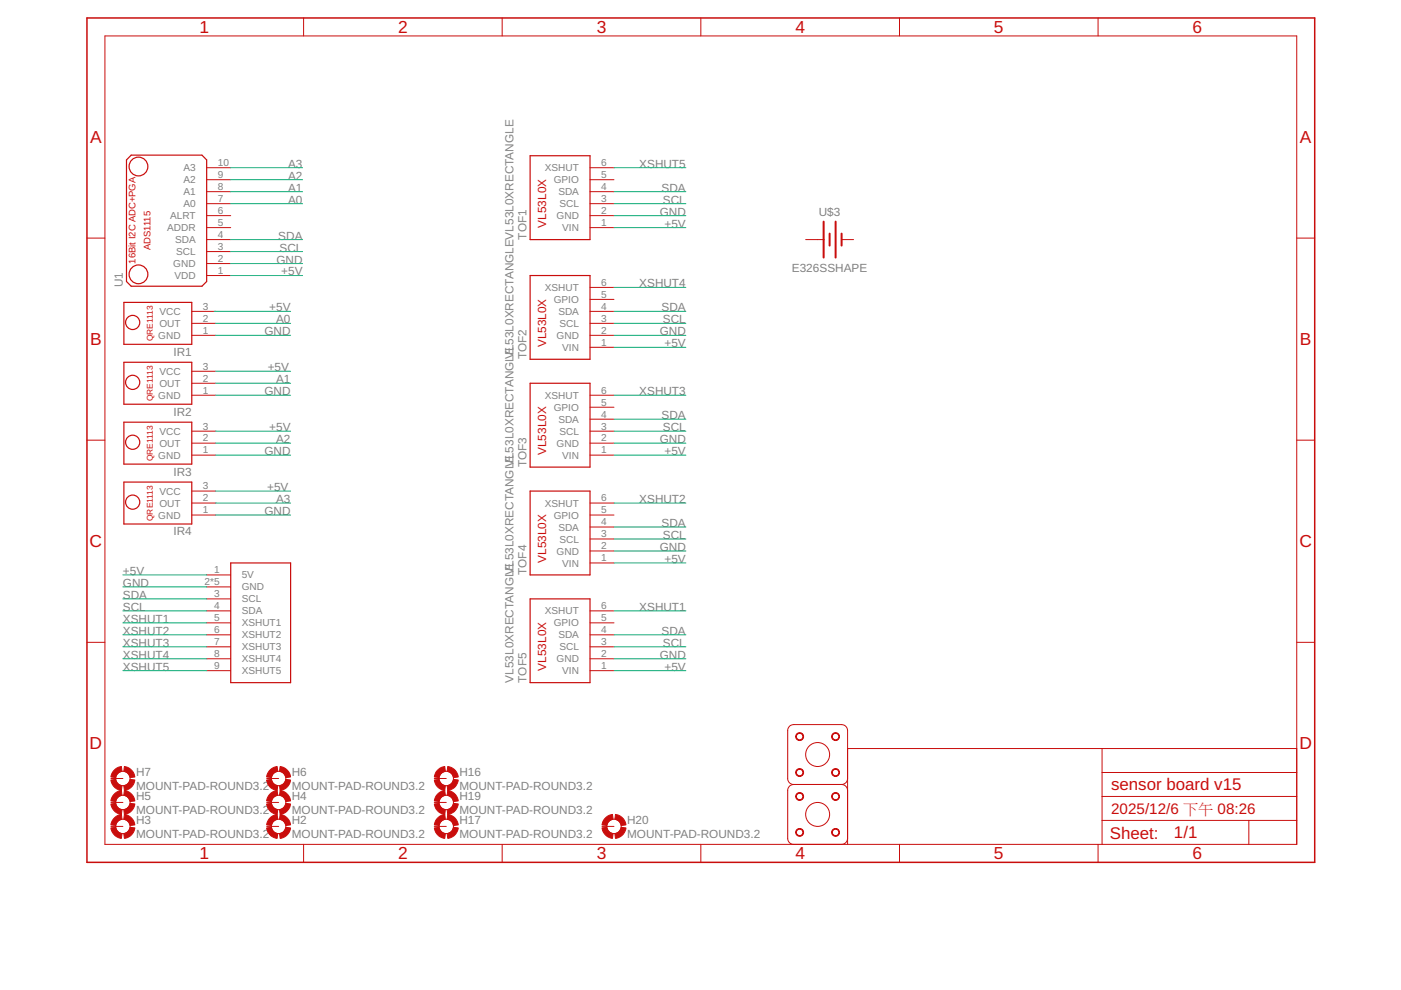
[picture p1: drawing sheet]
<svg xmlns="http://www.w3.org/2000/svg" width="297mm" height="210mm" viewBox="0 0 297 210" stroke-linecap="round" stroke-linejoin="round" font-family="sans-serif">
<g fill="none" stroke="#c90d0c" stroke-width=".21">
<path d="M22.2 7.6h252.7v171.4h-252.7zM64.4 3.8v3.8M106.5 3.8v3.8M148.6 3.8v3.8M190.7 3.8v3.8M232.8 3.8v3.8M43.8 35.6h5.1M43.8 38.1h5.1M125.1 35.6h5.1M125.1 38.1h5.1M18.4 50.5h3.8M43.8 40.6h5.1"/>
<path d="M43.8 43.2h5.1M43.8 45.7h5.1M43.8 48.3h5.1M43.8 50.8h5.1M43.8 53.3h5.1M43.8 55.9h5.1M43.8 58.4h5.1M125.1 40.6h5.1M125.1 43.2h5.1M125.1 45.7h5.1M125.1 48.3h5.1M170.8 50.8h3.8"/>
<path d="M178.4 50.8h2.6M274.9 50.5h3.8M40.7 71.1h5M40.7 68.6h5M40.7 66h5M40.7 78.7h5M125.1 71.1h5.1M125.1 68.6h5.1M125.1 66h5.1M125.1 73.6h5.1M125.1 63.5h5.1M125.1 60.9h5.1"/>
<path d="M18.4 93.3h3.8M40.7 83.8h5M40.7 81.3h5M40.7 96.5h5M40.7 94h5M40.7 91.4h5M125.1 83.8h5.1M125.1 96.5h5.1M125.1 94h5.1M125.1 91.4h5.1M125.1 88.9h5.1M125.1 86.3h5.1"/>
<path d="M274.9 93.3h3.8M40.7 109.2h5M40.7 106.7h5M40.7 104.1h5M125.1 109.2h5.1M125.1 106.7h5.1M125.1 119.4h5.1M125.1 116.8h5.1M125.1 114.3h5.1M125.1 111.7h5.1M18.4 136.2h3.8M43.8 121.9h5.1"/>
<path d="M43.8 124.4h5.1M43.8 127h5.1M43.8 129.5h5.1M43.8 132.1h5.1M43.8 134.6h5.1M43.8 137.1h5.1M43.8 139.7h5.1M125.1 129.5h5.1M125.1 132.1h5.1M125.1 134.6h5.1M125.1 137.1h5.1M125.1 139.7h5.1"/>
<path d="M274.9 136.2h3.8M43.8 142.2h5.1M125.1 142.2h5.1M179.7 158.7h95.2M233.7 158.7v20.3M23.5 175.2h2.6M23.5 170.1h2.6M23.5 165.1h2.6M56.5 175.2h2.6M56.5 170.1h2.6M56.5 165.1h2.6M64.4 179v3.8"/>
<path d="M92.1 175.2h2.5M92.1 170.1h2.5M92.1 165.1h2.5M106.5 179v3.8M127.6 175.2h2.6M148.6 179v3.8M168.3 166.3l-.8 .3-.4 .4-.1 .6v10.4l.5 .8 .8 .2M168.3 166.3l-.8-.2-.5-.7v-10.5l.3-.8 .4-.3 .6-.2h10.1l.8 .3 .4 .4 .1 .6v24.1M168.3 166.3h10.1M178.4 166.3l.8 .3 .4 .4 .1 .6M179.7 177.8l-.1 .5-.4 .5-.8 .2M179.7 165.1l-.3 .8-.4 .3-.6 .1"/>
<path d="M190.7 179v3.8M232.8 179v3.8M233.7 173.9h41.2M233.7 168.9h41.2M233.7 163.8h41.2M264.8 173.9v5.1"/>
<circle cx="173.4" cy="160" r="2.54"/>
<circle cx="26.1" cy="175.2" r="1.52"/>
<circle cx="26.1" cy="170.1" r="1.52"/>
<circle cx="26.1" cy="165.1" r="1.52"/>
<circle cx="59.1" cy="170.1" r="1.52"/>
<circle cx="59.1" cy="165.1" r="1.52"/>
<circle cx="59.1" cy="175.2" r="1.52"/>
<circle cx="94.6" cy="170.1" r="1.52"/>
<circle cx="94.6" cy="165.1" r="1.52"/>
<circle cx="94.6" cy="175.2" r="1.52"/>
<circle cx="130.2" cy="175.2" r="1.52"/>
<circle cx="173.4" cy="172.7" r="2.54"/>
</g>
<path d="M18.4 3.8h260.3v179h-260.3z" fill="none" stroke="#c90d0c" stroke-width=".32"/>
<g fill="none" stroke="#c90d0c" stroke-width=".25">
<path d="M27.8 32.9h15l1 1v25.8l-1 1h-15l-1-1v-25.8zM112.4 33h12.7v17.8h-12.7zM112.4 58.4h12.7v17.8h-12.7zM26.3 64.1h14.4v8.9h-14.4zM26.3 76.8h14.4v8.9h-14.4zM26.3 89.5h14.4v8.9h-14.4zM112.4 81.3h12.7v17.7h-12.7zM26.3 102.2h14.4v8.9h-14.4zM48.9 119.4h12.7v25.3h-12.7zM112.4 104.1h12.7v17.8h-12.7zM112.4 127h12.7v17.7h-12.7z"/>
<circle cx="29.4" cy="35.3" r="1.99"/>
<circle cx="29.4" cy="58.2" r="1.99"/>
<circle cx="28.1" cy="68.4" r="1.5"/>
<circle cx="28.1" cy="93.8" r="1.5"/>
<circle cx="28.1" cy="81.1" r="1.5"/>
<circle cx="28.1" cy="106.5" r="1.5"/>
</g>
<g fill="#c90d0c" stroke="#c90d0c" stroke-width=".21">
<path d="M26.4 172.7a2.59 2.59 0 0 1 2.2 2.2l-1 .1-.5-.9-.9-.4z" fill-rule="evenodd"/>
<path d="M24.1 173.6l.6-.6 1-.3 .2 1-.9 .4-.5 .9-1-.1 .2-.6z" fill-rule="evenodd"/>
<path d="M23.5 175.5l1-.1 .3 .6a1.4 1.4 0 0 0 1.1 .7l-.2 1.1a2.52 2.52 0 0 1-2.2-2.3z" fill-rule="evenodd"/>
<path d="M26.2 176.7a1.51 1.51 0 0 0 1.4-1.3l1 .1a2.59 2.59 0 0 1-2.2 2.3z" fill-rule="evenodd"/>
<path d="M59.4 167.6a2.54 2.54 0 0 1 2.2 2.2l-1 .1-.4-.8-.9-.5z" fill-rule="evenodd"/>
<path d="M57.4 168.2l.7-.5 .7-.1 .1 1-.9 .5-.5 .8-1-.1 .4-1z" fill-rule="evenodd"/>
<path d="M56.5 170.5l1-.2 .5 .9 .9 .5-.1 1a2.48 2.48 0 0 1-2.3-2.2z" fill-rule="evenodd"/>
<path d="M59.3 171.7a1.51 1.51 0 0 0 1.3-1.4l1 .2a2.53 2.53 0 0 1-2.2 2.2z" fill-rule="evenodd"/>
<path d="M168.9 168.4a.84 .84 0 0 1 1.3 0 .84 .84 0 0 1-.4 1.3 .84 .84 0 0 1-1.1-.8h.1a.69 .69 0 0 1 1-.7 .69 .69 0 0 1 .2 1.2 .69 .69 0 0 1-1.1-.3l-.1-.2h-.1z" fill-rule="evenodd"/>
<path d="M176.5 168.4a.84 .84 0 0 1 1.3 0 .84 .84 0 0 1-.4 1.3 .84 .84 0 0 1-1.1-.8h.2a.69 .69 0 0 1 .9-.7 .69 .69 0 0 1 .2 1.2 .69 .69 0 0 1-1.1-.3v-.2h-.2z" fill-rule="evenodd"/>
<path d="M168.9 176a.84 .84 0 0 1 1.3 0 .84 .84 0 0 1-.4 1.3 .84 .84 0 0 1-1.1-.8h.1a.69 .69 0 0 1 1-.7 .69 .69 0 0 1 .2 1.2 .69 .69 0 0 1-1.1-.3l-.1-.2h-.1z" fill-rule="evenodd"/>
<path d="M176.5 176a.84 .84 0 0 1 1.3 0 .84 .84 0 0 1-.4 1.3 .84 .84 0 0 1-1.1-.8h.2a.69 .69 0 0 1 .9-.7 .69 .69 0 0 1 .2 1.2 .69 .69 0 0 1-1.1-.3v-.2h-.2z" fill-rule="evenodd"/>
<path d="M168.9 155.7a.84 .84 0 0 1 1.3 0 .84 .84 0 0 1-.4 1.3 .84 .84 0 0 1-1.1-.8h.1a.69 .69 0 0 1 1-.7 .69 .69 0 0 1 .2 1.2 .69 .69 0 0 1-1.1-.3l-.1-.2h-.1z" fill-rule="evenodd"/>
<path d="M176.5 155.7a.84 .84 0 0 1 1.3 0 .84 .84 0 0 1-.4 1.3 .84 .84 0 0 1-1.1-.8h.2a.69 .69 0 0 1 .9-.7 .69 .69 0 0 1 .2 1.2 .69 .69 0 0 1-1.1-.3v-.2h-.2z" fill-rule="evenodd"/>
<path d="M168.9 163.3a.84 .84 0 0 1 1.3 0 .84 .84 0 0 1-.4 1.3 .84 .84 0 0 1-1.1-.8h.1a.69 .69 0 0 1 1-.7 .69 .69 0 0 1 .2 1.2 .69 .69 0 0 1-1.1-.3l-.1-.2h-.1z" fill-rule="evenodd"/>
<path d="M176.5 163.3a.84 .84 0 0 1 1.3 0 .84 .84 0 0 1-.4 1.3 .84 .84 0 0 1-1.1-.8h.2a.69 .69 0 0 1 .9-.7 .69 .69 0 0 1 .2 1.2 .69 .69 0 0 1-1.1-.3v-.2h-.2z" fill-rule="evenodd"/>
<path d="M26.4 167.6a2.59 2.59 0 0 1 2.2 2.2l-1 .1-.5-.8-.9-.5z" fill-rule="evenodd"/>
<path d="M24.1 168.5l.6-.6 1-.3 .2 1-.9 .5-.5 .8-1-.1 .2-.6z" fill-rule="evenodd"/>
<path d="M23.5 170.5l1-.2 .3 .7a1.4 1.4 0 0 0 1.1 .7l-.2 1a2.52 2.52 0 0 1-2.2-2.2z" fill-rule="evenodd"/>
<path d="M26.2 171.7a1.51 1.51 0 0 0 1.4-1.4l1 .2a2.59 2.59 0 0 1-2.2 2.2z" fill-rule="evenodd"/>
<path d="M59.4 162.5a2.54 2.54 0 0 1 2.2 2.2l-1 .2-.4-.9-.9-.5z" fill-rule="evenodd"/>
<path d="M57.4 163.1l.7-.4 .7-.2 .1 1-.9 .5-.5 .9-1-.2 .4-1z" fill-rule="evenodd"/>
<path d="M56.5 165.4l1-.2 .5 1 .9 .4-.1 1a2.48 2.48 0 0 1-2.3-2.2z" fill-rule="evenodd"/>
<path d="M59.3 166.6a1.51 1.51 0 0 0 1.3-1.4l1 .2a2.48 2.48 0 0 1-2.2 2.2z" fill-rule="evenodd"/>
<path d="M59.4 172.7a2.54 2.54 0 0 1 2.2 2.2l-1 .1-.4-.9-.9-.4z" fill-rule="evenodd"/>
<path d="M57.4 173.3l.7-.5 .7-.1 .1 1-.9 .4-.5 .9-1-.1 .4-1z" fill-rule="evenodd"/>
<path d="M56.5 175.5l1-.1 .5 .9 .9 .4-.1 1.1a2.48 2.48 0 0 1-2.3-2.3z" fill-rule="evenodd"/>
<path d="M59.3 176.7a1.51 1.51 0 0 0 1.3-1.3l1 .1a2.53 2.53 0 0 1-2.2 2.3z" fill-rule="evenodd"/>
<path d="M26.4 162.5a2.59 2.59 0 0 1 2.2 2.2l-1 .2-.5-.9-.9-.5z" fill-rule="evenodd"/>
<path d="M24.1 163.4l.6-.5 1-.4 .2 1-.9 .5-.5 .9-1-.2 .2-.6z" fill-rule="evenodd"/>
<path d="M23.5 165.4l1-.2 .3 .7a1.4 1.4 0 0 0 1.1 .7l-.2 1a2.52 2.52 0 0 1-2.2-2.2z" fill-rule="evenodd"/>
<path d="M26.2 166.6a1.51 1.51 0 0 0 1.4-1.4l1 .2a2.53 2.53 0 0 1-2.2 2.2z" fill-rule="evenodd"/>
<path d="M94.9 162.5a2.53 2.53 0 0 1 2.3 2.2l-1 .2-.5-.9-.9-.5z" fill-rule="evenodd"/>
<path d="M92.7 163.4l.6-.5 1-.4 .1 1-.9 .5-.4 .9-1-.2z" fill-rule="evenodd"/>
<path d="M92.1 165.4l1-.2 .2 .7a1.4 1.4 0 0 0 1.1 .7l-.1 1a2.48 2.48 0 0 1-2.2-2.2z" fill-rule="evenodd"/>
<path d="M94.8 166.6l.9-.4 .5-1 1 .2a2.48 2.48 0 0 1-2.3 2.2z" fill-rule="evenodd"/>
<path d="M94.9 172.7a2.53 2.53 0 0 1 2.3 2.2l-1 .1-.5-.9-.9-.4z" fill-rule="evenodd"/>
<path d="M92.7 173.6l.6-.6 1-.3 .1 1-.9 .4-.4 .9-1-.1z" fill-rule="evenodd"/>
<path d="M92.1 175.5l1-.1 .2 .6a1.4 1.4 0 0 0 1.1 .7l-.1 1.1a2.48 2.48 0 0 1-2.2-2.3z" fill-rule="evenodd"/>
<path d="M94.8 176.7l.9-.4 .5-.9 1 .1a2.52 2.52 0 0 1-2.3 2.3z" fill-rule="evenodd"/>
<path d="M94.9 167.6a2.53 2.53 0 0 1 2.3 2.2l-1 .1-.5-.8-.9-.5z" fill-rule="evenodd"/>
<path d="M92.7 168.5l.6-.6 1-.3 .1 1-.9 .5-.4 .8-1-.1z" fill-rule="evenodd"/>
<path d="M92.1 170.5l1-.2 .2 .7a1.4 1.4 0 0 0 1.1 .7l-.1 1a2.48 2.48 0 0 1-2.2-2.2z" fill-rule="evenodd"/>
<path d="M94.8 171.7l.9-.5 .5-.9 1 .2a2.52 2.52 0 0 1-2.3 2.2z" fill-rule="evenodd"/>
<path d="M130.5 172.7a2.59 2.59 0 0 1 2.2 2.2l-1 .1-.4-.9-.9-.4z" fill-rule="evenodd"/>
<path d="M128.2 173.6l.7-.6 1-.3 .1 1-.9 .4-.4 .9-1.1-.1 .2-.6z" fill-rule="evenodd"/>
<path d="M127.6 175.5l1.1-.1 .2 .6a1.4 1.4 0 0 0 1.1 .7l-.1 1.1a2.52 2.52 0 0 1-2.3-2.3z" fill-rule="evenodd"/>
<path d="M130.4 176.7a1.46 1.46 0 0 0 1.3-1.3l1 .1a2.52 2.52 0 0 1-2.2 2.3z" fill-rule="evenodd"/>
</g>
<path d="M174.6 47v7.6M175.9 49.5v2.6M177.2 47v7.6M178.4 49.5v2.6" fill="none" stroke="#c90d0c" stroke-width=".42"/>
<g fill="none" stroke="#0dab76" stroke-width=".21">
<path d="M48.9 35.6h15.3M48.9 38.1h15.3M130.2 35.6h15.2M48.9 55.9h15.3M48.9 58.4h15.3M48.9 43.2h15.3M48.9 53.3h15.3M48.9 40.6h15.3M48.9 50.8h15.3M130.2 45.7h15.2M130.2 48.3h15.2M130.2 43.2h15.2"/>
<path d="M130.2 40.6h15.2M45.4 66h16.2M45.7 71.1h15.9M45.7 78.7h15.9M45.7 68.6h15.9M130.2 71.1h15.2M130.2 73.6h15.2M130.2 66h15.2M130.2 68.6h15.2M130.2 60.9h15.2M45.7 94h15.9M45.7 83.8h15.9"/>
<path d="M45.7 96.5h15.9M45.7 91.4h15.9M45.7 81.3h15.9M130.2 94h15.2M130.2 83.8h15.2M130.2 96.5h15.2M130.2 91.4h15.2M130.2 88.9h15.2M45.7 109.2h15.9M45.7 104.1h15.9M45.7 106.7h15.9M130.2 116.8h15.2"/>
<path d="M130.2 119.4h15.2M130.2 114.3h15.2M130.2 111.7h15.2M130.2 106.7h15.2M26.1 139.7h17.7M26.1 124.4h17.7M26.1 121.9h17.7M26.1 137.1h17.7M26.1 129.5h17.7M26.1 134.6h17.7M26.1 127h17.7M26.1 132.1h17.7"/>
<path d="M130.2 139.7h15.2M130.2 137.1h15.2M130.2 129.5h15.2M130.2 134.6h15.2M26.1 142.2h17.7M130.2 142.2h15.2"/>
</g>
<g font-size="3.7" fill="#c90d0c">
<text x="42.3" y="7">1</text>
<text x="84.4" y="7">2</text>
<text x="126.5" y="7">3</text>
<text x="168.6" y="7">4</text>
<text x="210.7" y="7">5</text>
<text x="252.9" y="7">6</text>
<text x="19.1" y="30.3">A</text>
<text x="275.6" y="30.3">A</text>
<text x="19.1" y="73.2">B</text>
<text x="275.6" y="73.2">B</text>
<text x="19" y="116">C</text>
<text x="275.5" y="116">C</text>
<text x="19" y="158.9">D</text>
<text x="275.5" y="158.9">D</text>
<text x="42.3" y="182.2">1</text>
<text x="84.4" y="182.2">2</text>
<text x="126.5" y="182.2">3</text>
<text x="168.6" y="182.2">4</text>
<text x="210.7" y="182.2">5</text>
<text x="252.9" y="182.2">6</text>
</g>
<g font-size="3.6" fill="#c90d0c">
<text x="235.6" y="167.6">sensor board v15</text>
<text x="235.3" y="177.9">Sheet:</text>
<text x="248.9" y="177.8">1/1</text>
</g>
<text font-size="3.2" fill="#c90d0c" x="235.6" y="172.7">2025/12/6 下午 08:26</text>
<g font-size="2.5" fill="#808080">
<text x="61.1" y="35.6">A3</text>
<text x="135.5" y="35.6">XSHUT5</text>
<text x="61.1" y="40.6">A1</text>
<text x="61.1" y="38.1">A2</text>
<text x="140.3" y="40.6">SDA</text>
<text x="61.1" y="43.2">A0</text>
<text x="139.9" y="45.7">GND</text>
<text x="140.5" y="43.2">SCL</text>
<text x="173.6" y="45.7">U$3</text>
<text x="59" y="50.8">SDA</text>
<text x="59.3" y="53.3">SCL</text>
<text x="111.6" y="50.8" transform="rotate(-90 111.6 50.8)">TOF1</text>
<text x="140.9" y="48.3">+5V</text>
<text x="58.6" y="55.9">GND</text>
<text x="59.6" y="58.4">+5V</text>
<text x="167.9" y="57.6">E326SSHAPE</text>
<text x="26.1" y="60.9" transform="rotate(-90 26.1 60.9)">U1</text>
<text x="135.5" y="60.9">XSHUT4</text>
<text x="56.1" y="71.1">GND</text>
<text x="57.1" y="66">+5V</text>
<text x="58.5" y="68.6">A0</text>
<text x="139.9" y="71.1">GND</text>
<text x="140.3" y="66">SDA</text>
<text x="140.5" y="68.6">SCL</text>
<text x="36.8" y="75.4">IR1</text>
<text x="111.6" y="76.2" transform="rotate(-90 111.6 76.2)">TOF2</text>
<text x="140.9" y="73.6">+5V</text>
<text x="56.1" y="83.8">GND</text>
<text x="56.8" y="78.7">+5V</text>
<text x="58.5" y="81.3">A1</text>
<text x="135.5" y="83.8">XSHUT3</text>
<text x="36.8" y="88.1">IR2</text>
<text x="140.3" y="88.9">SDA</text>
<text x="57.1" y="91.4">+5V</text>
<text x="58.5" y="94">A2</text>
<text x="139.9" y="94">GND</text>
<text x="140.5" y="91.4">SCL</text>
<text x="36.8" y="100.8">IR3</text>
<text x="56.1" y="96.5">GND</text>
<text x="111.6" y="99" transform="rotate(-90 111.6 99)">TOF3</text>
<text x="140.9" y="96.5">+5V</text>
<text x="56.6" y="104.1">+5V</text>
<text x="58.5" y="106.7">A3</text>
<text x="135.5" y="106.7">XSHUT2</text>
<text x="36.8" y="113.5">IR4</text>
<text x="56.1" y="109.2">GND</text>
<text x="140.3" y="111.7">SDA</text>
<text x="139.9" y="116.8">GND</text>
<text x="140.5" y="114.3">SCL</text>
<text x="140.9" y="119.4">+5V</text>
<text x="26.1" y="124.4">GND</text>
<text x="26.1" y="121.9">+5V</text>
<text x="111.6" y="121.9" transform="rotate(-90 111.6 121.9)">TOF4</text>
<text x="26.1" y="129.5">SCL</text>
<text x="26.1" y="127">SDA</text>
<text x="135.5" y="129.5">XSHUT1</text>
<text x="26.1" y="132.1">XSHUT1</text>
<text x="26.1" y="134.6">XSHUT2</text>
<text x="26.1" y="137.1">XSHUT3</text>
<text x="140.3" y="134.6">SDA</text>
<text x="140.5" y="137.1">SCL</text>
<text x="26.1" y="139.7">XSHUT4</text>
<text x="26.1" y="142.2">XSHUT5</text>
<text x="139.9" y="139.7">GND</text>
<text x="140.9" y="142.2">+5V</text>
<text x="108.8" y="144.7" transform="rotate(-90 108.8 144.7)">VL53L0XRECTANGLVEL53L0XRECTANGLVEL53L0XRECTANGLVEL53L0XRECTANGLEVL53L0XRECTANGLE</text>
<text x="111.6" y="144.7" transform="rotate(-90 111.6 144.7)">TOF5</text>
<text x="28.8" y="167.5">MOUNT-PAD-ROUND3.2</text>
<text x="28.8" y="164.5">H7</text>
<text x="61.9" y="167.5">MOUNT-PAD-ROUND3.2</text>
<text x="61.9" y="164.5">H6</text>
<text x="97.4" y="167.5">MOUNT-PAD-ROUND3.2</text>
<text x="97.4" y="164.5">H16</text>
<text x="28.8" y="172.6">MOUNT-PAD-ROUND3.2</text>
<text x="28.8" y="169.6">H5</text>
<text x="61.9" y="172.6">MOUNT-PAD-ROUND3.2</text>
<text x="61.9" y="169.6">H4</text>
<text x="97.4" y="172.6">MOUNT-PAD-ROUND3.2</text>
<text x="97.4" y="169.6">H19</text>
<text x="28.8" y="177.7">MOUNT-PAD-ROUND3.2</text>
<text x="28.8" y="174.6">H3</text>
<text x="61.9" y="177.7">MOUNT-PAD-ROUND3.2</text>
<text x="61.9" y="174.6">H2</text>
<text x="97.4" y="177.7">MOUNT-PAD-ROUND3.2</text>
<text x="97.4" y="174.6">H17</text>
<text x="133" y="177.7">MOUNT-PAD-ROUND3.2</text>
<text x="133" y="174.6">H20</text>
</g>
<g font-size="2.5" fill="#c90d0c">
<text x="115.8" y="48.3" transform="rotate(-90 115.8 48.3)">VL53L0X</text>
<text x="115.8" y="73.6" transform="rotate(-90 115.8 73.6)">VL53L0X</text>
<text x="115.8" y="96.5" transform="rotate(-90 115.8 96.5)">VL53L0X</text>
<text x="115.8" y="119.4" transform="rotate(-90 115.8 119.4)">VL53L0X</text>
<text x="115.8" y="142.2" transform="rotate(-90 115.8 142.2)">VL53L0X</text>
</g>
<g font-size="2.1" fill="#808080">
<text x="46.2" y="35.2">10</text>
<text x="127.4" y="35.2">6</text>
<text x="38.9" y="36.3">A3</text>
<text x="38.9" y="38.9">A2</text>
<text x="38.9" y="41.4">A1</text>
<text x="46.2" y="37.7">9</text>
<text x="46.2" y="40.3">8</text>
<text x="115.5" y="36.3">XSHUT</text>
<text x="117.4" y="38.9">GPIO</text>
<text x="118.4" y="41.4">SDA</text>
<text x="127.4" y="40.3">4</text>
<text x="127.4" y="37.7">5</text>
<text x="36.1" y="46.5">ALRT</text>
<text x="38.9" y="43.9">A0</text>
<text x="46.2" y="42.8">7</text>
<text x="46.2" y="45.4">6</text>
<text x="46.2" y="47.9">5</text>
<text x="118" y="46.5">GND</text>
<text x="118.6" y="43.9">SCL</text>
<text x="127.4" y="47.9">1</text>
<text x="127.4" y="45.4">2</text>
<text x="127.4" y="42.8">3</text>
<text x="35.4" y="49">ADDR</text>
<text x="37.1" y="51.6">SDA</text>
<text x="46.2" y="50.4">4</text>
<text x="46.2" y="53">3</text>
<text x="119.2" y="49">VIN</text>
<text x="36.7" y="56.6">GND</text>
<text x="37" y="59.2">VDD</text>
<text x="37.3" y="54.1">SCL</text>
<text x="46.2" y="55.5">2</text>
<text x="46.2" y="58.1">1</text>
<text x="43" y="65.7">3</text>
<text x="115.5" y="61.7">XSHUT</text>
<text x="117.4" y="64.3">GPIO</text>
<text x="127.4" y="65.7">4</text>
<text x="127.4" y="63.1">5</text>
<text x="127.4" y="60.6">6</text>
<text x="33.6" y="71.9">GND</text>
<text x="33.8" y="69.3">OUT</text>
<text x="33.8" y="66.8">VCC</text>
<text x="43" y="70.8">1</text>
<text x="43" y="68.2">2</text>
<text x="118" y="71.9">GND</text>
<text x="118.4" y="66.8">SDA</text>
<text x="118.6" y="69.3">SCL</text>
<text x="127.4" y="70.8">2</text>
<text x="127.4" y="68.2">3</text>
<text x="119.2" y="74.4">VIN</text>
<text x="127.4" y="73.3">1</text>
<text x="33.8" y="82">OUT</text>
<text x="33.8" y="79.5">VCC</text>
<text x="43" y="83.4">1</text>
<text x="43" y="80.9">2</text>
<text x="43" y="78.4">3</text>
<text x="127.4" y="83.4">6</text>
<text x="33.6" y="84.6">GND</text>
<text x="115.5" y="84.6">XSHUT</text>
<text x="117.4" y="87.1">GPIO</text>
<text x="118.4" y="89.6">SDA</text>
<text x="127.4" y="88.5">4</text>
<text x="127.4" y="86">5</text>
<text x="33.8" y="94.7">OUT</text>
<text x="33.8" y="92.2">VCC</text>
<text x="43" y="93.6">2</text>
<text x="43" y="91.1">3</text>
<text x="118" y="94.7">GND</text>
<text x="118.6" y="92.2">SCL</text>
<text x="127.4" y="93.6">2</text>
<text x="127.4" y="91.1">3</text>
<text x="33.6" y="97.3">GND</text>
<text x="43" y="96.1">1</text>
<text x="119.2" y="97.3">VIN</text>
<text x="127.4" y="96.1">1</text>
<text x="33.8" y="107.4">OUT</text>
<text x="33.8" y="104.9">VCC</text>
<text x="43" y="106.3">2</text>
<text x="43" y="103.8">3</text>
<text x="115.5" y="107.4">XSHUT</text>
<text x="127.4" y="106.3">6</text>
<text x="33.6" y="110">GND</text>
<text x="43" y="108.8">1</text>
<text x="117.4" y="110">GPIO</text>
<text x="118.4" y="112.5">SDA</text>
<text x="127.4" y="113.9">3</text>
<text x="127.4" y="111.4">4</text>
<text x="127.4" y="108.8">5</text>
<text x="118" y="117.6">GND</text>
<text x="118.6" y="115">SCL</text>
<text x="127.4" y="119">1</text>
<text x="127.4" y="116.5">2</text>
<text x="43.4" y="124.1">2*5</text>
<text x="45.4" y="121.5">1</text>
<text x="51.2" y="122.7">5V</text>
<text x="51.2" y="125.2">GND</text>
<text x="119.2" y="120.1">VIN</text>
<text x="45.4" y="126.6">3</text>
<text x="45.4" y="129.2">4</text>
<text x="45.4" y="131.7">5</text>
<text x="51.2" y="127.7">SCL</text>
<text x="51.2" y="130.3">SDA</text>
<text x="115.5" y="130.3">XSHUT</text>
<text x="127.4" y="131.7">5</text>
<text x="127.4" y="129.2">6</text>
<text x="45.4" y="134.2">6</text>
<text x="45.4" y="136.8">7</text>
<text x="51.2" y="132.8">XSHUT1</text>
<text x="51.2" y="135.4">XSHUT2</text>
<text x="51.2" y="137.9">XSHUT3</text>
<text x="117.4" y="132.8">GPIO</text>
<text x="118.4" y="135.4">SDA</text>
<text x="118.6" y="137.9">SCL</text>
<text x="127.4" y="136.8">3</text>
<text x="127.4" y="134.2">4</text>
<text x="45.4" y="139.3">8</text>
<text x="45.4" y="141.9">9</text>
<text x="51.2" y="140.4">XSHUT4</text>
<text x="51.2" y="143">XSHUT5</text>
<text x="118" y="140.4">GND</text>
<text x="119.2" y="143">VIN</text>
<text x="127.4" y="141.9">1</text>
<text x="127.4" y="139.3">2</text>
</g>
<g font-size="2" fill="#c90d0c">
<text x="31.9" y="53.1" transform="rotate(-90 31.9 53.1)">ADS1115</text>
<text x="28.7" y="55.9" transform="rotate(-90 28.7 55.9)">16Bit I2C ADC+PGA</text>
</g>
<g font-size="1.8" fill="#c90d0c">
<text x="32.4" y="72.4" transform="rotate(-90 32.4 72.4)">QRE1113</text>
<text x="32.4" y="85.1" transform="rotate(-90 32.4 85.1)">QRE1113</text>
<text x="32.4" y="97.8" transform="rotate(-90 32.4 97.8)">QRE1113</text>
<text x="32.4" y="110.5" transform="rotate(-90 32.4 110.5)">QRE1113</text>
</g>
</svg>
